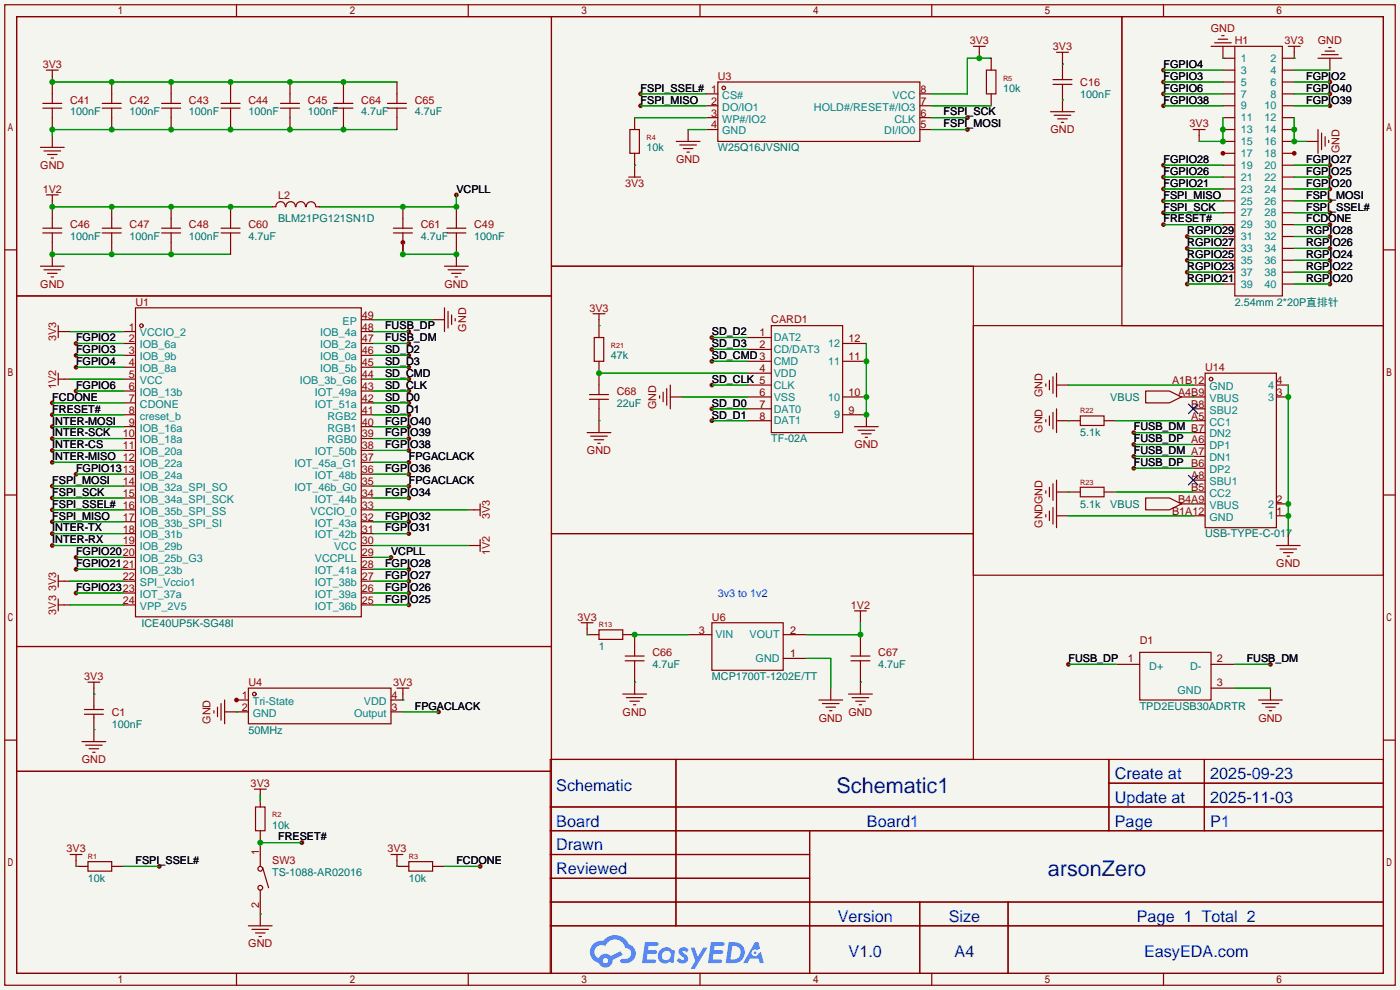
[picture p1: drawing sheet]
<svg xmlns="http://www.w3.org/2000/svg" width="299mm" height="212mm" viewBox="0 0 299 212" stroke-linecap="round" stroke-linejoin="round" font-family="sans-serif">
<path d="M0 0h299.2v211.6h-299.2z" fill="#f5f5f0"/>
<g fill="#850000">
<circle cx="261.4" cy="32.8" r=".51"/>
<circle cx="276.6" cy="32.8" r=".51"/>
<circle cx="50.5" cy="149.6" r=".51"/>
<circle cx="86.1" cy="51.8" r=".51"/>
<circle cx="97.5" cy="41.7" r=".51"/>
<circle cx="83.6" cy="119.1" r=".51"/>
<circle cx="93.7" cy="152.1" r=".51"/>
<circle cx="87.4" cy="103.9" r=".51"/>
<circle cx="87.4" cy="98.8" r=".51"/>
<circle cx="16.3" cy="73.4" r=".51"/>
<circle cx="16.3" cy="75.9" r=".51"/>
<circle cx="16.3" cy="78.5" r=".51"/>
<circle cx="16.3" cy="83.6" r=".51"/>
<circle cx="11.2" cy="91.2" r=".51"/>
<circle cx="11.2" cy="93.7" r=".51"/>
<circle cx="11.2" cy="96.3" r=".51"/>
<circle cx="11.2" cy="98.8" r=".51"/>
<circle cx="16.3" cy="101.3" r=".51"/>
<circle cx="11.2" cy="114" r=".51"/>
<circle cx="11.2" cy="116.6" r=".51"/>
<circle cx="16.3" cy="119.1" r=".51"/>
<circle cx="16.3" cy="121.7" r=".51"/>
<circle cx="16.3" cy="126.7" r=".51"/>
<circle cx="87.4" cy="129.3" r=".51"/>
<circle cx="87.4" cy="126.7" r=".51"/>
<circle cx="87.4" cy="124.2" r=".51"/>
<circle cx="87.4" cy="121.7" r=".51"/>
<circle cx="87.4" cy="114" r=".51"/>
<circle cx="87.4" cy="111.5" r=".51"/>
<circle cx="87.4" cy="106.4" r=".51"/>
<circle cx="87.4" cy="101.3" r=".51"/>
<circle cx="87.4" cy="96.3" r=".51"/>
<circle cx="87.4" cy="93.7" r=".51"/>
<circle cx="87.4" cy="91.2" r=".51"/>
<circle cx="87.4" cy="88.6" r=".51"/>
<circle cx="87.4" cy="86.1" r=".51"/>
<circle cx="87.4" cy="83.6" r=".51"/>
<circle cx="87.4" cy="81" r=".51"/>
<circle cx="87.4" cy="78.5" r=".51"/>
<circle cx="87.4" cy="75.9" r=".51"/>
<circle cx="87.4" cy="73.4" r=".51"/>
<circle cx="87.4" cy="70.9" r=".51"/>
<circle cx="11.2" cy="86.1" r=".51"/>
<circle cx="11.2" cy="88.6" r=".51"/>
<circle cx="11.2" cy="103.9" r=".51"/>
<circle cx="11.2" cy="106.4" r=".51"/>
<circle cx="11.2" cy="109" r=".51"/>
<circle cx="11.2" cy="111.5" r=".51"/>
<circle cx="34" cy="185.2" r=".51"/>
<circle cx="64.5" cy="180.1" r=".51"/>
<circle cx="136.9" cy="20.1" r=".51"/>
<circle cx="136.9" cy="22.6" r=".51"/>
<circle cx="206.8" cy="25.1" r=".51"/>
<circle cx="206.8" cy="27.7" r=".51"/>
<circle cx="152.1" cy="72.1" r=".51"/>
<circle cx="152.1" cy="74.7" r=".51"/>
<circle cx="152.1" cy="77.2" r=".51"/>
<circle cx="152.1" cy="82.3" r=".51"/>
<circle cx="152.1" cy="87.4" r=".51"/>
<circle cx="152.1" cy="89.9" r=".51"/>
<circle cx="242.3" cy="95" r=".51"/>
<circle cx="242.3" cy="100.1" r=".51"/>
<circle cx="242.3" cy="92.5" r=".51"/>
<circle cx="242.3" cy="97.5" r=".51"/>
<circle cx="271.5" cy="142" r=".51"/>
<circle cx="228.3" cy="142" r=".51"/>
<circle cx="248.7" cy="48" r=".51"/>
<circle cx="248.7" cy="45.5" r=".51"/>
<circle cx="284.2" cy="45.5" r=".51"/>
<circle cx="284.2" cy="48" r=".51"/>
<circle cx="284.2" cy="42.9" r=".51"/>
<circle cx="248.7" cy="42.9" r=".51"/>
<circle cx="284.2" cy="40.4" r=".51"/>
<circle cx="248.7" cy="40.4" r=".51"/>
<circle cx="248.7" cy="22.6" r=".51"/>
<circle cx="284.2" cy="22.6" r=".51"/>
<circle cx="284.2" cy="20.1" r=".51"/>
<circle cx="248.7" cy="20.1" r=".51"/>
<circle cx="284.2" cy="17.5" r=".51"/>
<circle cx="248.7" cy="17.5" r=".51"/>
<circle cx="248.7" cy="15" r=".51"/>
<circle cx="284.2" cy="60.7" r=".51"/>
<circle cx="253.7" cy="60.7" r=".51"/>
<circle cx="284.2" cy="58.2" r=".51"/>
<circle cx="253.7" cy="58.2" r=".51"/>
<circle cx="284.2" cy="55.6" r=".51"/>
<circle cx="253.7" cy="55.6" r=".51"/>
<circle cx="284.2" cy="53.1" r=".51"/>
<circle cx="253.7" cy="53.1" r=".51"/>
<circle cx="284.2" cy="50.5" r=".51"/>
<circle cx="253.7" cy="50.5" r=".51"/>
<circle cx="102.6" cy="185.2" r=".51"/>
<circle cx="248.7" cy="37.8" r=".51"/>
<circle cx="284.2" cy="35.3" r=".51"/>
<circle cx="284.2" cy="37.8" r=".51"/>
<circle cx="248.7" cy="35.3" r=".51"/>
</g>
<g fill="none" stroke="#850000" stroke-width=".25">
<path d="M1 1h297.2v209.6h-297.2zM3.6 3.6h292.1v204.4h-292.1zM50.5 1v2.6M100.1 1v2.6M149.6 1v2.6M199.1 1v2.6M248.7 1v2.6M1 53.4h2.6M295.7 53.4h2.5M1 105.8h2.6M295.7 105.8h2.5M1 158.2h2.6"/>
<path d="M295.7 158.2h2.5M117.6 162.3h178.1v45.7h-178.1zM117.6 172.5h178.1M117.6 177.5h178.1M144.5 162.3v35.6M173 177.5v30.5M237 162.3v15.2M237 167.4h58.7M257.4 162.3v15.2M117.6 182.6h55.4M117.6 192.8h178.1M117.6 187.7h55.4"/>
<path d="M117.6 197.9h178.1M196.6 192.8v15.2M215.4 192.8v15.2M50.5 208v2.6M100.1 208v2.6M149.6 208v2.6M199.1 208v2.6M248.7 208v2.6"/>
</g>
<g fill="#5487ff">
<path d="M145.3 202.7a1.3 1.3 0 0 1 1.9 .3l-.4 .6a.54 .54 0 0 0-.9-.2l.1 .2a1.34 1.34 0 0 1 .9 1.8 1.47 1.47 0 0 1-2.3-.1l.5-.6 .8 .5a.31 .31 0 0 0 .4-.3 .31 .31 0 0 0-.3-.4 1.12 1.12 0 0 1-.7-1.8z"/>
<path d="M147.6 202.5h.9l.6 2 1.2-2h.9l-2.7 4.6h-.9l1-1.7z"/>
<path d="M137.8 201.4h1.7a1.31 1.31 0 0 1 1.2 .2 .4 .4 0 0 1-.3 .5l-1.8 .1-.1 .9h1.6a.4 .4 0 0 1 .4 .4 .4 .4 0 0 1-.5 .4h-1.6l-.2 1.2h1.4a.46 .46 0 0 1 .5 0 .46 .46 0 0 1 .1 .5l-.4 .2h-2.6z"/>
<path d="M151.9 201.4h1.7a1.32 1.32 0 0 1 1.2 .2 .39 .39 0 0 1-.3 .5l-1.8 .1-.1 .9h1.6a.4 .4 0 0 1 .4 .4 .4 .4 0 0 1-.4 .4h-1.7l-.2 1.2h1.4a.46 .46 0 0 1 .5 0 .46 .46 0 0 1 .1 .5l-.4 .2h-2.6z"/>
<path d="M161.3 201.4h.8l.3 1.3-.6 .4a.75 .75 0 0 0-1.1 .3 .75 .75 0 0 0 .5 1 .75 .75 0 0 0 .9-.7l.5-.2 .6 2.3h-.8l-.3-.9h-1.8l-.5 .9h-1z"/>
<path d="M155.7 201.4l-.6 4.4h1.5a2.27 2.27 0 0 0 2.6-2.2 2.27 2.27 0 0 0-2.7-2.2zM156.5 202.1a1.5 1.5 0 0 1 1.8 1.6 1.5 1.5 0 0 1-1.9 1.4h-.3z"/>
<path d="M141.2 203a1.6 1.6 0 0 0-.3 2.3 1.6 1.6 0 0 0 2.3 .2l.7 .3 .3-2.4-.1-.3-.5-.1a1.58 1.58 0 0 0-2.4 0zM141.8 203.5a.98 .98 0 0 1 1.6 .4 .98 .98 0 0 1-1.1 1.3 .94 .94 0 0 1-.9-.7 .94 .94 0 0 1 .4-1z"/>
<path d="M126.8 201.8a2.37 2.37 0 0 0 1.1 4 1.54 1.54 0 0 0 1.8 1 1.54 1.54 0 0 0 1.2-1.6l2.2-1.1-.5-.8-2 1a1.57 1.57 0 0 0-2.7 .5 1.5 1.5 0 0 1-.7-2.1 1.5 1.5 0 0 1 2.2-.5 2.23 2.23 0 0 1 2.3-1.4 2.23 2.23 0 0 1 2 1.8 1.16 1.16 0 0 1 1.2 1.1 1.16 1.16 0 0 1-1.1 1.2h-.7a.47 .47 0 0 0-.5 .4 .47 .47 0 0 0 .4 .5 2.17 2.17 0 0 0 2.5-.9 2.17 2.17 0 0 0-.3-2.7l-.8-.4a3.2 3.2 0 0 0-5.5-.7l-1.1 .1zM128.8 205.3a.6 .6 0 0 1 1.2 0 .6 .6 0 0 1-1.2 0z"/>
<circle cx="161.4" cy="203.6" r=".28"/>
</g>
<g fill="none" stroke="#850000" stroke-width=".25">
<path d="M3.6 3.6h114.3v59.6h-114.3zM9.9 15h2.5M11.2 15v7.1M23.9 17.5v4.6M36.6 17.5v4.6M49.3 17.5v4.6M62 17.5v4.6M73.4 17.5v4.6M84.8 17.5v4.6M117.9 3.6h121.9v53.3h-121.9zM153.4 17.5h43.2v12.7h-43.2zM208 9.9h2.6"/>
<path d="M209.3 9.9v2.5M210.8 15h2.1v5.1h-2.1zM211.8 12.4v2.6M225 17h4.1M225 18h4.1M225.8 11.2h2.5M227.1 11.2v5.8M227.1 18v5.9M239.8 3.6h55.9v66h-55.9zM258.8 9.9h5.1M259.6 9.1h3.5M260.3 8.4h2.1"/>
<path d="M261.1 7.6h.5M261.4 9.9v2.5h2.5M261.4 15h2.5M261.4 17.5h2.5M263.9 9.9h10.2v53.3h-10.2zM274.1 15h2.5M274.1 17.5h2.5M275.3 9.9h2.6M276.6 9.9v2.5h-2.5M281.7 12.4h5.1M282.4 11.7h3.6M283.2 10.9h2"/>
<path d="M284 10.2h.5M284.2 12.4v2.6M8.6 31.5h5.1M9.1 22.1h4.1M9.1 23.1h4.1M9.4 32.3h3.6M10.2 33h2M10.9 33.8h.5M11.2 23.1v4.6M11.2 29v2.5M21.8 22.1h4.1M21.8 23.1h4.1"/>
<path d="M23.9 23.1v4.6M34.5 22.1h4.1M34.5 23.1h4.1M36.6 23.1v4.6M47.2 22.1h4.1M47.2 23.1h4.1M49.3 23.1v4.6M59.9 22.1h4.1M59.9 23.1h4.1M62 23.1v4.6M71.4 22.1h4M71.4 23.1h4"/>
<path d="M73.4 23.1v4.6M82.8 22.1h4.1M82.8 23.1h4.1M84.8 23.1v4.6M134.4 37.8h2.5M134.6 27.7h2.1v5.1h-2.1zM135.6 25.1v2.6M135.6 32.8v5M144.5 30.2h5.1M145.3 31h3.5M146 31.8h2.1M146.8 32.5h.5"/>
<path d="M147.1 27.7v2.5M150.9 20.1h2.5M150.9 22.6h2.5M150.9 25.1h2.5M150.9 27.7h2.5M196.6 20.1h2.5M196.6 22.6h2.5M196.6 25.1h2.5M196.6 27.7h2.5M211.8 20.1v2.5M224.5 23.9h5.1M225.3 24.6h3.6"/>
<path d="M226.1 25.4h2M226.8 26.2h.5M255 27.7h2.6M256.3 27.7v2.5M261.4 20.1h2.5M261.4 22.6h2.5M261.4 25.1h2.5M261.4 27.7h2.5M261.4 30.2h2.5M261.4 32.8h2.5M261.4 35.3h2.5M261.4 37.8h2.5"/>
<path d="M274.1 20.1h2.5M274.1 22.6h2.5M274.1 25.1h2.5M274.1 27.7h2.5M274.1 30.2h2.5M274.1 32.8h2.5M274.1 35.3h2.5M274.1 37.8h2.5M279.1 30.2h2.6M281.7 27.7v5.1M282.4 28.4v3.6M283.2 29.2v2"/>
<path d="M284 30v.5M8.6 56.9h5.1M9.1 48.8h4.1M9.1 49.8h4.1M9.4 57.7h3.6M9.9 41.7h2.5M10.2 58.4h2M10.9 59.2h.5M11.2 41.7v7.1M11.2 49.8v7.1M21.8 48.8h4.1M21.8 49.8h4.1"/>
<path d="M23.9 44.2v4.6M23.9 49.8v4.6M34.5 48.8h4.1M34.5 49.8h4.1M36.6 44.2v4.6M36.6 49.8v4.6M47.2 48.8h4.1M47.2 49.8h4.1M49.3 44.2v4.6M49.3 49.8v4.6M61 44.2a1.01 1.01 0 0 0-1-1.1 1.01 1.01 0 0 0-1 1.1h-.8M61.1 44.2a1.01 1.01 0 0 1 1-1.1 1.01 1.01 0 0 1 1 1.1"/>
<path d="M63.3 44.2a1.01 1.01 0 0 1 1-1.1 1.01 1.01 0 0 1 1 1.1M65.5 44.2a1.01 1.01 0 0 1 1-1.1 1.01 1.01 0 0 1 1 1.1M67.6 44.2h.7M84.1 48.8h4M84.1 49.8h4M86.1 44.2v4.6M86.1 49.8v4.6M95 56.9h5.1M95.5 48.8h4.1M95.5 49.8h4.1M95.8 57.7h3.5M96.5 58.4h2.1"/>
<path d="M97.3 59.2h.5M97.5 44.2v4.6M97.5 49.8v7.1M117.9 56.9h90.1v57.1h-90.1zM261.4 40.4h2.5M261.4 42.9h2.5M261.4 45.5h2.5M261.4 48h2.5M261.4 50.5h2.5M261.4 53.1h2.5M261.4 55.6h2.5M261.4 58.2h2.5"/>
<path d="M274.1 40.4h2.5M274.1 42.9h2.5M274.1 45.5h2.5M274.1 48h2.5M274.1 50.5h2.5M274.1 53.1h2.5M274.1 55.6h2.5M274.1 58.2h2.5M3.6 63.2h114.3v75h-114.3zM12.4 70.9h2.6M12.4 69.6v2.5M12.4 79.8v2.5"/>
<path d="M26.4 70.9h2.6M26.4 73.4h2.6M26.4 75.9h2.6M26.4 78.5h2.6M29 65.8h48.2v66h-48.2zM77.2 70.9h2.6M77.2 73.4h2.6M77.2 75.9h2.6M77.2 78.5h2.6M77.2 68.3h2.6M92.5 68.3h2.5M95 65.8v5.1"/>
<path d="M95.8 66.5v3.6M96.5 67.3v2M97.3 68.1v.5M126.7 67.1h2.6M127 72.1h2v5.1h-2zM128 67.1v5M128 77.2v7.1M159.8 72.1h5M159.8 74.7h5M159.8 77.2h5M159.8 79.8h5M164.8 69.6h15.3v22.9h-15.3z"/>
<path d="M180.1 73.4h5.1M180.1 77.2h5.1M208 69.6h87.7v53.3h-87.7zM225.8 79.8v5M257.6 79.8h15.2v33h-15.2zM261.4 60.7h2.5M274.1 60.7h2.5M12.4 81h2.6M26.4 81h2.6M26.4 83.6h2.6M26.4 86.1h2.6M26.4 88.6h2.6"/>
<path d="M26.4 91.2h2.6M26.4 93.7h2.6M26.4 96.3h2.6M26.4 98.8h2.6M77.2 81h2.6M77.2 83.6h2.6M77.2 86.1h2.6M77.2 88.6h2.6M77.2 91.2h2.6M77.2 93.7h2.6M77.2 96.3h2.6M77.2 98.8h2.6"/>
<path d="M125.5 92.5h5.1M126 85.3h4M126 84.3h4M126.2 93.2h3.6M127 94h2M127.8 94.7h.5M128 85.3v7.2M141 84.6v.5M141.7 83.8v2.1M142.5 83.1v3.5M143.3 84.8h2.5M143.3 82.3v5.1"/>
<path d="M159.8 82.3h5M159.8 84.8h5M159.8 87.4h5M159.8 89.9h5M180.1 88.6h5.1v2.6M180.1 84.8h5.1M182.6 91.2h5.1M183.4 91.9h3.5M184.1 92.7h2.1M184.9 93.5h.5M223.5 82v.5M223.5 89.7v.5"/>
<path d="M224.3 81.3v2M224.3 88.9v2M225 80.5v3.6M225 88.1v3.6M225.8 82.3h2.5M225.8 89.9h5.1M225.8 87.4v5.1M230.9 88.9h5.1v2h-5.1zM236 89.9h2.5M244.9 83.6h5l2.6 1.2-2.6 1.3h-5zM252.5 84.8h5.1M255 82.3h2.6"/>
<path d="M255 87.4h2.6M255 89.9h2.6M255 92.5h2.6M255 97.5h2.6M255 95h2.6M272.8 82.3h2.5M272.8 84.8h2.5M26.4 101.3h2.6M26.4 103.9h2.6M26.4 106.4h2.6M26.4 109h2.6M26.4 111.5h2.6"/>
<path d="M26.4 114h2.6M26.4 116.6h2.6M26.4 119.1h2.6M77.2 101.3h2.6M77.2 103.9h2.6M77.2 106.4h2.6M77.2 109h2.6M77.2 111.5h2.6M77.2 114h2.6M77.2 116.6h2.6M77.2 119.1h2.6M100.1 109h2.5"/>
<path d="M100.1 116.6h2.5M102.6 107.7v2.5M102.6 115.3v2.6M117.9 114h90.1v48.3h-90.1zM223.5 104.9v.5M223.5 110v.5M224.3 104.1v2.1M224.3 109.2v2.1M225 103.4v3.5M225 108.5v3.5M225.8 110.2h2.5M225.8 105.2h5.1"/>
<path d="M225.8 102.6v10.2M230.9 104.1h5.1v2.1h-5.1zM236 105.2h2.5M244.9 106.4h5l2.6 1.3-2.6 1.3h-5zM252.5 107.7h5.1M255 110.2h2.6M255 105.2h2.6M255 102.6h2.6M255 100.1h2.6M272.8 116.6h5.1M272.8 107.7h2.5M272.8 110.2h2.5"/>
<path d="M273.6 117.3h3.5M274.3 118.1h2.1M275.1 118.9h.5M275.3 114v2.6M3.6 138.2h114.3v26.6h-114.3zM12.4 124.2h2.6M12.4 129.3h2.6M12.4 122.9v2.6M12.4 128v2.6M26.4 121.7h2.6M26.4 124.2h2.6M26.4 126.7h2.6"/>
<path d="M26.4 129.3h2.6M77.2 121.7h2.6M77.2 124.2h2.6M77.2 126.7h2.6M77.2 129.3h2.6M124.2 133.1h2.5M125.5 133.1v2.5h2.5M128 134.6h5.1v2.1h-5.1zM133.1 135.6h2.5v4.6M147.1 135.6h5M152.1 133.1h15.3v10.2h-15.3zM167.4 135.6h5.1"/>
<path d="M182.6 130.6h2.6M183.9 130.6v2.5M183.9 135.6v4.6M243.6 139.4h15.2v10.2h-15.2zM17.5 158.5h5.1M18 151.6h4.1M18 152.7h4.1M18.3 159.3h3.5M18.8 145.8h2.5M20.1 145.8v5.8M20.1 152.7v5.8M45.7 151.9v.5"/>
<path d="M46.5 151.1v2.1M47.2 150.4v3.5M48 152.1h5.1M48 149.6v5.1M50.5 149.6h2.6M53.1 147.1h30.5v7.6h-30.5zM83.6 152.1h2.5M84.8 147.1h2.6M86.1 147.1v2.5h-2.5M133.1 148.3h5.1M133.6 141.2h4.1M133.6 140.2h4.1"/>
<path d="M133.9 149.1h3.5M134.6 149.9h2.1M135.4 150.6h.5M135.6 141.2v7.1M167.4 140.7h5.1M175 149.6h5.1M175.8 150.4h3.5M176.5 151.1h2.1M177.3 151.9h.5M177.5 147.1v2.5M181.4 148.3h5M181.9 141.2h4"/>
<path d="M181.9 140.2h4M182.1 149.1h3.6M182.9 149.9h2M183.6 150.6h.5M183.9 141.2v7.1M238.5 142h5.1M258.8 147.1h5.1M258.8 142h5.1M269 149.6h5.1M269.7 150.4h3.6M270.5 151.1h2M271.3 151.9h.5"/>
<path d="M271.5 147.1v2.5M3.6 164.8h114.3v43.2h-114.3zM19 160h2.1M19.8 160.8h.5M54.4 168.7h2.5M54.6 172.5h2v5h-2zM55.6 168.7v3.8M55.6 177.5v7.7M15 182.6h2.5M16.3 182.6v2.6h2.5M18.8 184.2h5.1v2h-5.1zM23.9 185.2h2.5"/>
<path d="M53.1 197.9h5.1M53.8 198.6h3.6M54.6 199.4h2M55.6 190.2v7.7M56.1 185.4l1.3 4.3M83.6 182.6h2.5M84.8 182.6v2.6h2.6M87.4 184.2h5.1v2h-5.1zM92.5 185.2h2.5M55.4 200.2h.5"/>
<circle cx="154.7" cy="18.8" r=".38"/>
<circle cx="30.2" cy="69.6" r=".38"/>
<circle cx="258.8" cy="81" r=".38"/>
<circle cx="54.4" cy="148.3" r=".38"/>
<circle cx="55.6" cy="189.7" r=".51"/>
<circle cx="55.6" cy="185.7" r=".51"/>
</g>
<g fill="none" stroke="#009600" stroke-width=".25">
<path d="M11.2 17.5h73.6M211.8 12.4h-5v7.7h-7.7M227.1 13.7h.1M248.7 17.5h12.7M248.7 15h12.7M261.4 12.4h.1M276.6 12.4h.1M276.6 17.5h7.6M276.6 15h7.6M84.8 27.7h-73.6v1.3M135.6 35.3h.1M135.6 25.1h15.3"/>
<path d="M136.9 20.1h14M136.9 22.6h14M147.1 27.7h3.8M199.1 27.7h7.7M199.1 22.6h12.7M199.1 25.1h7.7M227.1 21.3h.1M248.7 20.1h12.7M248.7 22.6h12.7M248.7 37.8h12.7M248.7 35.3h12.7M261.4 25.1v5.1h-5.1"/>
<path d="M276.6 20.1h7.6M276.6 22.6h7.6M276.6 25.1v5.1h2.5M276.6 37.8h7.6M276.6 35.3h7.6M11.2 54.4h38.1M11.2 44.2h47M86.1 51.8v2.6h11.4M97.5 41.7v2.5h-29.2M248.7 48h12.7M248.7 45.5h12.7M248.7 42.9h12.7"/>
<path d="M248.7 40.4h12.7M253.7 58.2h7.7M253.7 55.6h7.7M253.7 53.1h7.7M253.7 50.5h7.7M276.6 48h7.6M276.6 45.5h7.6M276.6 42.9h7.6M276.6 40.4h7.6M276.6 58.2h7.6M276.6 55.6h7.6M276.6 53.1h7.6"/>
<path d="M276.6 50.5h7.6M15 70.9h11.4M16.3 73.4h10.1M16.3 75.9h10.1M16.3 78.5h10.1M79.8 70.9h7.6M79.8 68.3h12.7M79.8 73.4h7.6M79.8 75.9h7.6M79.8 78.5h7.6M128 69.6h.1M128 79.8h31.8"/>
<path d="M152.1 72.1h7.7M152.1 74.7h7.7M152.1 77.2h7.7M185.2 73.4v15.2M253.7 60.7h7.7M276.6 60.7h7.6M11.2 98.8h15.2M11.2 91.2h15.2M11.2 93.7h15.2M11.2 96.3h15.2M11.2 88.6h15.2M11.2 86.1h15.2"/>
<path d="M15 81h11.4M16.3 83.6h10.1M79.8 81h7.6M79.8 98.8h7.6M79.8 83.6h7.6M79.8 91.2h7.6M79.8 93.7h7.6M79.8 96.3h7.6M79.8 88.6h7.6M79.8 86.1h7.6M128 89.9h.1M145.8 84.8h14"/>
<path d="M152.1 82.3h7.7M152.1 87.4h7.7M152.1 89.9h7.7M228.3 89.9h.1M228.3 82.3h26.7M238.5 89.9h16.5M242.3 95h12.7M242.3 92.5h12.7M242.3 97.5h12.7M255 84.8h.1M275.3 82.3v31.7M11.2 109h15.2"/>
<path d="M11.2 116.6h15.2M11.2 103.9h15.2M11.2 114h15.2M11.2 111.5h15.2M11.2 106.4h15.2M16.3 119.1h10.1M16.3 101.3h10.1M79.8 119.1h3.8M79.8 109h20.3M79.8 116.6h20.3M79.8 103.9h7.6M79.8 101.3h7.6"/>
<path d="M79.8 114h7.6M79.8 111.5h7.6M79.8 106.4h7.6M228.3 105.2h.1M228.3 110.2h26.7M238.5 105.2h16.5M242.3 100.1h12.7M255 107.7h.1M15 124.2h11.4M15 129.3h11.4M16.3 121.7h10.1M16.3 126.7h10.1"/>
<path d="M79.8 124.2h7.6M79.8 129.3h7.6M79.8 121.7h7.6M79.8 126.7h7.6M125.5 135.6h.1M135.6 135.6h11.5M183.9 133.1v2.5h-11.4M20.1 148.3h.1M20.1 156h.1M50.5 152.1h.1M86.1 149.6h.1M86.1 152.1h7.6"/>
<path d="M135.6 145.8h.1M172.5 140.7h5v6.4M183.9 145.8h.1M228.3 142h10.2M263.9 142h7.6M263.9 147.1h7.6M55.6 169.9v1.3M16.3 185.2h.1M26.4 185.2h7.6M55.6 195.3h.1M55.6 180.1h8.9M84.8 185.2h.1"/>
<path d="M95 185.2h7.6"/>
</g>
<path d="M254 86.4l2 2M256 86.4l-2 2M254 101.6l2 2M256 101.6l-2 2" fill="none" stroke="#000085" stroke-width=".25"/>
<g fill="#009600">
<circle cx="62" cy="17.5" r=".63"/>
<circle cx="49.3" cy="17.5" r=".63"/>
<circle cx="36.6" cy="17.5" r=".63"/>
<circle cx="23.9" cy="17.5" r=".63"/>
<circle cx="11.2" cy="17.5" r=".63"/>
<circle cx="73.4" cy="17.5" r=".63"/>
<circle cx="62" cy="27.7" r=".63"/>
<circle cx="49.3" cy="27.7" r=".63"/>
<circle cx="36.6" cy="27.7" r=".63"/>
<circle cx="23.9" cy="27.7" r=".63"/>
<circle cx="11.2" cy="27.7" r=".63"/>
<circle cx="73.4" cy="27.7" r=".63"/>
<circle cx="97.5" cy="54.4" r=".63"/>
<circle cx="86.1" cy="54.4" r=".63"/>
<circle cx="23.9" cy="54.4" r=".63"/>
<circle cx="36.6" cy="54.4" r=".63"/>
<circle cx="11.2" cy="54.4" r=".63"/>
<circle cx="97.5" cy="44.2" r=".63"/>
<circle cx="86.1" cy="44.2" r=".63"/>
<circle cx="23.9" cy="44.2" r=".63"/>
<circle cx="36.6" cy="44.2" r=".63"/>
<circle cx="49.3" cy="44.2" r=".63"/>
<circle cx="11.2" cy="44.2" r=".63"/>
<circle cx="55.6" cy="180.1" r=".63"/>
<circle cx="209.3" cy="12.4" r=".63"/>
<circle cx="135.6" cy="135.6" r=".63"/>
<circle cx="183.9" cy="135.6" r=".63"/>
<circle cx="185.2" cy="84.8" r=".63"/>
<circle cx="185.2" cy="88.6" r=".63"/>
<circle cx="185.2" cy="77.2" r=".63"/>
<circle cx="128" cy="79.8" r=".63"/>
<circle cx="275.3" cy="107.7" r=".63"/>
<circle cx="275.3" cy="110.2" r=".63"/>
<circle cx="275.3" cy="84.8" r=".63"/>
<circle cx="261.4" cy="27.7" r=".63"/>
<circle cx="261.4" cy="30.2" r=".63"/>
<circle cx="276.6" cy="27.7" r=".63"/>
<circle cx="276.6" cy="30.2" r=".63"/>
</g>
<g font-size="4.6" fill="#0000c2">
<text x="178.8" y="169.4">Schematic1</text>
<text x="224" y="187.2">arsonZero</text>
</g>
<g font-size="3.5" fill="#0000c2">
<text x="238.3" y="166.5">Create at</text>
<text x="258.7" y="166.5">2025-09-23</text>
<text x="118.9" y="169.1">Schematic</text>
<text x="238.3" y="171.6">Update at</text>
<text x="258.7" y="171.6">2025-11-03</text>
<text x="118.9" y="176.7">Board</text>
<text x="185.3" y="176.7">Board1</text>
<text x="238.3" y="176.7">Page</text>
<text x="258.7" y="176.7">P1</text>
<text x="118.9" y="181.8">Drawn</text>
<text x="118.9" y="186.8">Reviewed</text>
<text x="179.1" y="197">Version</text>
<text x="202.8" y="197">Size</text>
<text x="243" y="197">Page 1 Total 2</text>
<text x="181.4" y="204.6">V1.0</text>
<text x="204" y="204.6">A4</text>
<text x="244.5" y="204.6">EasyEDA.com</text>
</g>
<g font-size="2.3" fill="#a90000">
<text x="207.2" y="9.4">3V3</text>
<text x="225" y="10.7">3V3</text>
<text x="258.8" y="6.9">GND</text>
<text x="263.9" y="9.4">H1</text>
<text x="274.6" y="9.4">3V3</text>
<text x="281.7" y="9.4">GND</text>
<text x="9.1" y="14.5">3V3</text>
<text x="153.4" y="17.1">U3</text>
<text x="15" y="22.1">C41</text>
<text x="27.7" y="22.1">C42</text>
<text x="40.4" y="22.1">C43</text>
<text x="53.1" y="22.1">C44</text>
<text x="65.8" y="22.1">C45</text>
<text x="77.2" y="22.1">C64</text>
<text x="88.6" y="22.1">C65</text>
<text x="230.9" y="18.3">C16</text>
<text x="224.5" y="28.5">GND</text>
<text x="254.2" y="27.2">3V3</text>
<text x="144.5" y="34.8">GND</text>
<text x="286.3" y="32.8" transform="rotate(-90 286.3 32.8)">GND</text>
<text x="8.6" y="36.1">GND</text>
<text x="9.1" y="41.2">1V2</text>
<text x="133.6" y="39.9">3V3</text>
<text x="59.4" y="42.5">L2</text>
<text x="15" y="48.8">C46</text>
<text x="27.7" y="48.8">C47</text>
<text x="40.4" y="48.8">C48</text>
<text x="53.1" y="48.8">C60</text>
<text x="89.9" y="48.8">C61</text>
<text x="101.3" y="48.8">C49</text>
<text x="8.6" y="61.5">GND</text>
<text x="29" y="65.3">U1</text>
<text x="95" y="61.5">GND</text>
<text x="99.6" y="70.9" transform="rotate(-90 99.6 70.9)">GND</text>
<text x="126" y="66.6">3V3</text>
<text x="164.8" y="69.1">CARD1</text>
<text x="12" y="72.9" transform="rotate(-90 12 72.9)">3V3</text>
<text x="12" y="83.1" transform="rotate(-90 12 83.1)">1V2</text>
<text x="257.6" y="79.3">U14</text>
<text x="131.8" y="84.4">C68</text>
<text x="140.3" y="87.4" transform="rotate(-90 140.3 87.4)">GND</text>
<text x="222.8" y="84.9" transform="rotate(-90 222.8 84.9)">GND</text>
<text x="182.6" y="95.8">GND</text>
<text x="222.8" y="92.5" transform="rotate(-90 222.8 92.5)">GND</text>
<text x="125.5" y="97.1">GND</text>
<text x="104.7" y="111" transform="rotate(-90 104.7 111)">3V3</text>
<text x="222.8" y="112.8" transform="rotate(-90 222.8 112.8)">GNDGND</text>
<text x="104.7" y="118.6" transform="rotate(-90 104.7 118.6)">1V2</text>
<text x="272.8" y="121.2">GND</text>
<text x="12" y="131.3" transform="rotate(-90 12 131.3)">3V3</text>
<text x="12" y="126.3" transform="rotate(-90 12 126.3)">3V3</text>
<text x="181.8" y="130.1">1V2</text>
<text x="123.4" y="132.6">3V3</text>
<text x="152.1" y="132.6">U6</text>
<text x="243.6" y="137.7">D1</text>
<text x="139.4" y="140.3">C66</text>
<text x="187.7" y="140.3">C67</text>
<text x="18" y="145.3">3V3</text>
<text x="53.1" y="146.6">U4</text>
<text x="84.1" y="146.6">3V3</text>
<text x="23.9" y="153">C1</text>
<text x="45" y="154.7" transform="rotate(-90 45 154.7)">GND</text>
<text x="133.1" y="153">GND</text>
<text x="175" y="154.2">GND</text>
<text x="181.3" y="153">GND</text>
<text x="269" y="154.2">GND</text>
<text x="17.5" y="163.1">GND</text>
<text x="53.6" y="168.2">3V3</text>
<text x="14.2" y="182.2">3V3</text>
<text x="58.2" y="184.7">SW3</text>
<text x="82.8" y="182.2">3V3</text>
<text x="53.1" y="202.5">GND</text>
</g>
<g font-size="2.3">
<text x="248.7" y="17.1">FGPIO3</text>
<text x="248.7" y="14.5">FGPIO4</text>
<text x="279.1" y="17.1">FGPIO2</text>
<text x="136.9" y="19.6">FSPI_SSEL# 1</text>
<text x="136.9" y="22.1">FSPI_MISO</text>
<text x="248.7" y="22.1">FGPIO38</text>
<text x="248.7" y="19.6">FGPIO6</text>
<text x="279.1" y="22.1">FGPIO39</text>
<text x="279.1" y="19.6">FGPIO40</text>
<text x="201.7" y="24.7">FSPI_SCK</text>
<text x="201.7" y="27.2">FSPI_MOSI</text>
<text x="248.7" y="34.8">FGPIO28</text>
<text x="279.1" y="34.8">FGPIO27</text>
<text x="97.5" y="41.2">VCPLL</text>
<text x="248.7" y="39.9">FGPIO21</text>
<text x="248.7" y="37.4">FGPIO26</text>
<text x="279.1" y="39.9">FGPIO20</text>
<text x="279.1" y="37.4">FGPIO25</text>
<text x="248.7" y="47.5">FRESET#</text>
<text x="248.7" y="45">FSPI_SCK</text>
<text x="248.7" y="42.5">FSPI_MISO</text>
<text x="279.1" y="45">FSPI_SSEL#</text>
<text x="279.1" y="47.5">FCDONE</text>
<text x="279.1" y="42.5">FSPI_MOSI</text>
<text x="253.7" y="52.6">RGPIO27</text>
<text x="253.7" y="50.1">RGPIO29</text>
<text x="279.1" y="52.6">RGPIO26</text>
<text x="279.1" y="50.1">RGPIO28</text>
<text x="253.7" y="57.7">RGPIO23</text>
<text x="253.7" y="55.2">RGPIO25</text>
<text x="279.1" y="57.7">RGPIO22</text>
<text x="279.1" y="55.2">RGPIO24</text>
<text x="253.7" y="60.2">RGPIO21</text>
<text x="279.1" y="60.2">RGPIO20</text>
<text x="82.3" y="70.4">FUSB_DP</text>
<text x="152.1" y="71.7">SD_D2</text>
<text x="16.3" y="72.9">FGPIO2</text>
<text x="16.3" y="75.5">FGPIO3</text>
<text x="82.3" y="75.5">SD_D2</text>
<text x="82.3" y="72.9">FUSB_DM</text>
<text x="152.1" y="74.2">SD_D3</text>
<text x="152.1" y="76.8">SD_CMD 3</text>
<text x="16.3" y="78">FGPIO4</text>
<text x="16.3" y="83.1">FGPIO6</text>
<text x="82.3" y="83.1">SD_CLK</text>
<text x="82.3" y="80.6">SD_CMD</text>
<text x="82.3" y="78">SD_D3</text>
<text x="152.1" y="81.8">SD_CLK 5</text>
<text x="11.2" y="85.6">FCDONE</text>
<text x="11.2" y="88.2">FRESET#</text>
<text x="82.3" y="88.2">SD_D1</text>
<text x="82.3" y="85.6">SD_D0</text>
<text x="152.1" y="86.9">SD_D0</text>
<text x="152.1" y="89.5">SD_D1</text>
<text x="11.2" y="90.7">INTER-MOSI</text>
<text x="11.2" y="93.3">INTER-SCK</text>
<text x="11.2" y="95.8">INTER-CS</text>
<text x="82.3" y="95.8">FGPIO38</text>
<text x="82.3" y="93.3">FGPIO39</text>
<text x="82.3" y="90.7">FGPIO40</text>
<text x="242.3" y="94.5">FUSB_DP</text>
<text x="242.3" y="92">FUSB_DM B7</text>
<text x="11.2" y="98.3">INTER-MISO 12</text>
<text x="16.3" y="100.9">FGPIO1313</text>
<text x="82.3" y="100.9">FGPIO36</text>
<text x="87.4" y="98.3">FPGACLACK</text>
<text x="242.3" y="99.6">FUSB_DP</text>
<text x="242.3" y="97.1">FUSB_DM A7</text>
<text x="11.2" y="103.4">FSPI_MOSI</text>
<text x="11.2" y="106">FSPI_SCK</text>
<text x="82.3" y="106">FGPIO34</text>
<text x="87.4" y="103.4">FPGACLACK</text>
<text x="11.2" y="113.6">INTER-TX</text>
<text x="11.2" y="108.5">FSPI_SSEL# 16</text>
<text x="11.2" y="111">FSPI_MISO</text>
<text x="82.3" y="113.6">FGPIO31</text>
<text x="82.3" y="111">FGPIO32</text>
<text x="11.2" y="116.1">INTER-RX</text>
<text x="16.3" y="118.7">FGPIO2020</text>
<text x="83.6" y="118.7">VCPLL</text>
<text x="16.3" y="121.2">FGPIO2121</text>
<text x="82.3" y="123.7">FGPIO27</text>
<text x="82.3" y="121.2">FGPIO28</text>
<text x="16.3" y="126.3">FGPIO2323</text>
<text x="82.3" y="128.8">FGPIO25</text>
<text x="82.3" y="126.3">FGPIO26</text>
<text x="228.3" y="141.5">FUSB_DP</text>
<text x="266.4" y="141.5">FUSB_DM</text>
<text x="88.6" y="151.7">FPGACLACK</text>
<text x="59.4" y="179.6">FRESET#</text>
<text x="29" y="184.7">FSPI_SSEL#</text>
<text x="97.5" y="184.7">FCDONE</text>
</g>
<g font-size="2.3" fill="#008484">
<text x="265.2" y="13.2">1</text>
<text x="265.2" y="15.8">3</text>
<text x="271.5" y="13.2">2</text>
<text x="271.5" y="15.8">4</text>
<text x="154.4" y="21.1">CS#</text>
<text x="154.4" y="23.6">DO/IO1</text>
<text x="174" y="23.6">HOLD#/RESET#/IO3</text>
<text x="190.8" y="21.1">VCC</text>
<text x="265.2" y="18.3">5</text>
<text x="265.2" y="20.9">7</text>
<text x="265.2" y="23.4">9</text>
<text x="270.2" y="23.4">10</text>
<text x="271.5" y="18.3">6</text>
<text x="271.5" y="20.9">8</text>
<text x="154.4" y="26.2">WP#/IO2</text>
<text x="154.4" y="28.7">GND</text>
<text x="189" y="28.7">DI/IO0</text>
<text x="191.2" y="26.2">CLK</text>
<text x="265.2" y="25.9">11</text>
<text x="265.2" y="28.5">13</text>
<text x="270.2" y="25.9">12</text>
<text x="270.2" y="28.5">14</text>
<text x="265.2" y="31">15</text>
<text x="265.2" y="33.6">17</text>
<text x="270.2" y="31">16</text>
<text x="270.2" y="33.6">18</text>
<text x="265.2" y="36.1">19</text>
<text x="265.2" y="38.6">21</text>
<text x="265.2" y="41.2">23</text>
<text x="270.2" y="36.1">20</text>
<text x="270.2" y="38.6">22</text>
<text x="270.2" y="41.2">24</text>
<text x="265.2" y="43.7">25</text>
<text x="265.2" y="46.3">27</text>
<text x="270.2" y="43.7">26</text>
<text x="270.2" y="46.3">28</text>
<text x="265.2" y="48.8">29</text>
<text x="265.2" y="51.3">31</text>
<text x="265.2" y="53.9">33</text>
<text x="270.2" y="48.8">30</text>
<text x="270.2" y="51.3">32</text>
<text x="270.2" y="53.9">34</text>
<text x="265.2" y="56.4">35</text>
<text x="265.2" y="59">37</text>
<text x="270.2" y="56.4">36</text>
<text x="270.2" y="59">38</text>
<text x="265.2" y="61.5">39</text>
<text x="270.2" y="61.5">40</text>
<text x="29.9" y="71.9">VCCIO_2</text>
<text x="68.4" y="71.9">IOB_4a</text>
<text x="73.2" y="69.4">EP</text>
<text x="29.9" y="74.4">IOB_6a</text>
<text x="29.9" y="77">IOB_9b</text>
<text x="68.4" y="77">IOB_0a</text>
<text x="68.4" y="74.4">IOB_2a</text>
<text x="165.4" y="72.9">DAT2</text>
<text x="165.4" y="75.5">CD/DAT3</text>
<text x="177" y="74.2">12</text>
<text x="29.9" y="79.5">IOB_8a</text>
<text x="29.9" y="82.1">VCC</text>
<text x="64.1" y="82.1">IOB_3b_G6</text>
<text x="68.4" y="79.5">IOB_5b</text>
<text x="165.4" y="78">CMD</text>
<text x="165.4" y="80.5">VDD</text>
<text x="165.4" y="83.1">CLK</text>
<text x="177" y="78">11</text>
<text x="258.5" y="83.3">GND</text>
<text x="271" y="83.1">4</text>
<text x="29.9" y="84.6">IOB_13b</text>
<text x="29.9" y="87.1">CDONE</text>
<text x="29.9" y="89.7">creset_b</text>
<text x="67.3" y="87.1">IOT_51a</text>
<text x="67.3" y="84.6">IOT_49a</text>
<text x="70" y="89.7">RGB2</text>
<text x="165.4" y="85.6">VSS</text>
<text x="165.4" y="88.2">DAT0</text>
<text x="177" y="85.6">10</text>
<text x="178.3" y="89.4">9</text>
<text x="258.5" y="88.4">SBU2</text>
<text x="258.5" y="85.9">VBUS</text>
<text x="271" y="85.6">3</text>
<text x="29.9" y="92.2">IOB_16a</text>
<text x="29.9" y="94.8">IOB_18a</text>
<text x="70" y="94.8">RGB0</text>
<text x="70" y="92.2">RGB1</text>
<text x="165.4" y="90.7">DAT1</text>
<text x="258.5" y="91">CC1</text>
<text x="258.5" y="93.5">DN2</text>
<text x="29.9" y="97.3">IOB_20a</text>
<text x="29.9" y="99.8">IOB_22a</text>
<text x="62.9" y="99.8">IOT_45a_G1</text>
<text x="67.3" y="97.3">IOT_50b</text>
<text x="258.5" y="98.6">DN1</text>
<text x="258.5" y="96">DP1</text>
<text x="258.5" y="101.1">DP2</text>
<text x="29.9" y="102.4">IOB_24a</text>
<text x="29.9" y="104.9">IOB_32a_SPI_SO</text>
<text x="29.9" y="107.5">IOB_34a_SPI_SCK</text>
<text x="62.9" y="104.9">IOT_46b_G0</text>
<text x="67.3" y="107.5">IOT_44b</text>
<text x="67.3" y="102.4">IOT_48b</text>
<text x="258.5" y="106.2">CC2</text>
<text x="258.5" y="103.7">SBU1</text>
<text x="29.9" y="110">IOB_35b_SPI_SS</text>
<text x="29.9" y="112.5">IOB_33b_SPI_SI</text>
<text x="66.4" y="110">VCCIO_0</text>
<text x="67.3" y="112.5">IOT_43a</text>
<text x="258.5" y="111.3">GND</text>
<text x="258.5" y="108.7">VBUS</text>
<text x="271" y="108.5">2</text>
<text x="271" y="111">1</text>
<text x="29.9" y="115.1">IOB_31b</text>
<text x="29.9" y="117.6">IOB_29b</text>
<text x="67.3" y="115.1">IOT_42b</text>
<text x="71.4" y="117.6">VCC</text>
<text x="29.9" y="120.2">IOB_25b_G3</text>
<text x="29.9" y="122.7">IOB_23b</text>
<text x="29.9" y="125.2">SPI_Vccio1</text>
<text x="67.3" y="125.2">IOT_38b</text>
<text x="67.3" y="122.7">IOT_41a</text>
<text x="67.3" y="120.2">VCCPLL</text>
<text x="29.9" y="127.8">IOT_37a</text>
<text x="29.9" y="130.3">VPP_2V5</text>
<text x="67.3" y="130.3">IOT_36b</text>
<text x="67.3" y="127.8">IOT_39a</text>
<text x="152.9" y="136.4">VIN</text>
<text x="160.2" y="136.4">VOUT</text>
<text x="161.5" y="141.5">GND</text>
<text x="245.6" y="143.2">D+</text>
<text x="254.4" y="143.2">D-</text>
<text x="251.7" y="148.2">GND</text>
<text x="54" y="150.6">Tri-State</text>
<text x="54" y="153.2">GND</text>
<text x="75.7" y="153.2">Output</text>
<text x="77.8" y="150.6">VDD</text>
</g>
<g font-size="2.3" fill="#840000">
<text x="152" y="22.4">2</text>
<text x="196.7" y="22.4">7</text>
<text x="196.7" y="19.8">8</text>
<text x="152" y="24.9">3</text>
<text x="152" y="27.5">4</text>
<text x="196.7" y="27.5">5</text>
<text x="196.7" y="24.9">6</text>
<text x="27.5" y="70.6">1</text>
<text x="77.3" y="70.6">48</text>
<text x="77.3" y="68.1">49</text>
<text x="162.3" y="71.9">1</text>
<text x="27.5" y="73.2">2</text>
<text x="27.5" y="75.7">3</text>
<text x="77.3" y="75.7">46</text>
<text x="77.3" y="73.2">47</text>
<text x="162.3" y="74.4">2</text>
<text x="181.4" y="77">11</text>
<text x="181.4" y="73.2">12</text>
<text x="27.5" y="78.3">4</text>
<text x="27.5" y="80.8">5</text>
<text x="27.5" y="83.3">6</text>
<text x="77.3" y="83.3">43</text>
<text x="77.3" y="80.8">44</text>
<text x="77.3" y="78.3">45</text>
<text x="162.3" y="79.5">4</text>
<text x="250.5" y="82.1">A1B12</text>
<text x="272.8" y="82.1">4</text>
<text x="27.5" y="85.9">7</text>
<text x="27.5" y="88.4">8</text>
<text x="77.3" y="88.4">41</text>
<text x="77.3" y="85.9">42</text>
<text x="162.3" y="84.6">6</text>
<text x="162.3" y="87.1">7</text>
<text x="162.3" y="89.7">8</text>
<text x="181.4" y="88.4">9</text>
<text x="181.4" y="84.6">10</text>
<text x="251.8" y="84.6">A4B9</text>
<text x="254.6" y="87.1">B8</text>
<text x="254.6" y="89.7">A5</text>
<text x="272.8" y="84.6">3</text>
<text x="26.3" y="93.5">10</text>
<text x="27.5" y="91">9</text>
<text x="77.3" y="93.5">39</text>
<text x="77.3" y="91">40</text>
<text x="254.6" y="94.8">A6</text>
<text x="26.3" y="96">11</text>
<text x="77.3" y="101.1">36</text>
<text x="77.3" y="98.6">37</text>
<text x="77.3" y="96">38</text>
<text x="254.6" y="99.8">B6</text>
<text x="26.3" y="103.7">14</text>
<text x="26.3" y="106.2">15</text>
<text x="77.3" y="106.2">34</text>
<text x="77.3" y="103.7">35</text>
<text x="251.8" y="107.5">B4A9</text>
<text x="254.6" y="104.9">B5</text>
<text x="254.6" y="102.4">A8</text>
<text x="272.8" y="107.5">2</text>
<text x="26.3" y="111.3">17</text>
<text x="26.3" y="113.8">18</text>
<text x="77.3" y="113.8">31</text>
<text x="77.3" y="111.3">32</text>
<text x="77.3" y="108.7">33</text>
<text x="250.5" y="110">B1A12</text>
<text x="272.8" y="110">1</text>
<text x="26.3" y="116.4">19</text>
<text x="77.3" y="118.9">29</text>
<text x="77.3" y="116.4">30</text>
<text x="26.3" y="124">22</text>
<text x="77.3" y="124">27</text>
<text x="77.3" y="121.4">28</text>
<text x="26.3" y="129.1">24</text>
<text x="77.3" y="129.1">25</text>
<text x="77.3" y="126.5">26</text>
<text x="149.3" y="135.4">3</text>
<text x="168.9" y="135.4">2</text>
<text x="168.9" y="140.5">1</text>
<text x="241" y="141.5">1</text>
<text x="260.1" y="141.5">2</text>
<text x="51.7" y="149.4">1</text>
<text x="83.7" y="149.4">4</text>
<text x="260.1" y="146.6">3</text>
<text x="51.7" y="151.9">2</text>
<text x="83.7" y="151.9">3</text>
<text x="55.4" y="182.6" transform="rotate(-90 55.4 182.6)">1</text>
<text x="55.4" y="194.1" transform="rotate(-90 55.4 194.1)">2</text>
</g>
<g font-size="2.3" fill="#006464">
<text x="214.4" y="19.6">10k</text>
<text x="230.9" y="20.9">100nF</text>
<text x="15" y="24.7">100nF</text>
<text x="27.7" y="24.7">100nF</text>
<text x="40.4" y="24.7">100nF</text>
<text x="53.1" y="24.7">100nF</text>
<text x="65.8" y="24.7">100nF</text>
<text x="77.2" y="24.7">4.7uF</text>
<text x="88.6" y="24.7">4.7uF</text>
<text x="138.2" y="32.3">10k</text>
<text x="153.4" y="32.3">W25Q16JVSNIQ</text>
<text x="59.4" y="47.5">BLM21PG121SN1D</text>
<text x="15" y="51.4">100nF</text>
<text x="27.7" y="51.4">100nF</text>
<text x="40.4" y="51.4">100nF</text>
<text x="53.1" y="51.4">4.7uF</text>
<text x="89.9" y="51.4">4.7uF</text>
<text x="101.3" y="51.4">100nF</text>
<text x="263.9" y="65.3">2.54mm 2*20P直排针</text>
<text x="130.6" y="76.8">47k</text>
<text x="131.8" y="86.9">22uF</text>
<text x="237.3" y="85.6">VBUS</text>
<text x="164.8" y="94.5">TF-02A</text>
<text x="230.9" y="93.3">5.1k</text>
<text x="230.9" y="108.5">5.1k</text>
<text x="237.3" y="108.5">VBUS</text>
<text x="257.6" y="114.9">USB-TYPE-C-017</text>
<text x="30.2" y="133.9">ICE40UP5K-SG48I</text>
<text x="128" y="139">1</text>
<text x="139.4" y="142.8">4.7uF</text>
<text x="187.7" y="142.8">4.7uF</text>
<text x="152.1" y="145.3">MCP1700T-1202E/TT</text>
<text x="23.9" y="155.5">100nF</text>
<text x="243.6" y="151.7">TPD2EUSB30ADRTR</text>
<text x="53.1" y="156.8">50MHz</text>
<text x="58.2" y="177.1">10k</text>
<text x="18.8" y="188.5">10k</text>
<text x="58.2" y="187.2">TS-1088-AR02016</text>
<text x="87.4" y="188.5">10k</text>
</g>
<text font-size="2.3" fill="#0000c2" x="153.4" y="127.6">3v3 to 1v2</text>
<g font-size="1.6" fill="#a90000">
<text x="214.4" y="17.2">R5</text>
<text x="138.2" y="29.9">R4</text>
<text x="130.6" y="74.4">R21</text>
<text x="230.9" y="88.3">R22</text>
<text x="230.9" y="103.6">R23</text>
<text x="128" y="134.1">R13</text>
<text x="58.2" y="174.7">R2</text>
<text x="18.8" y="183.6">R1</text>
<text x="87.4" y="183.6">R3</text>
</g>
</svg>
